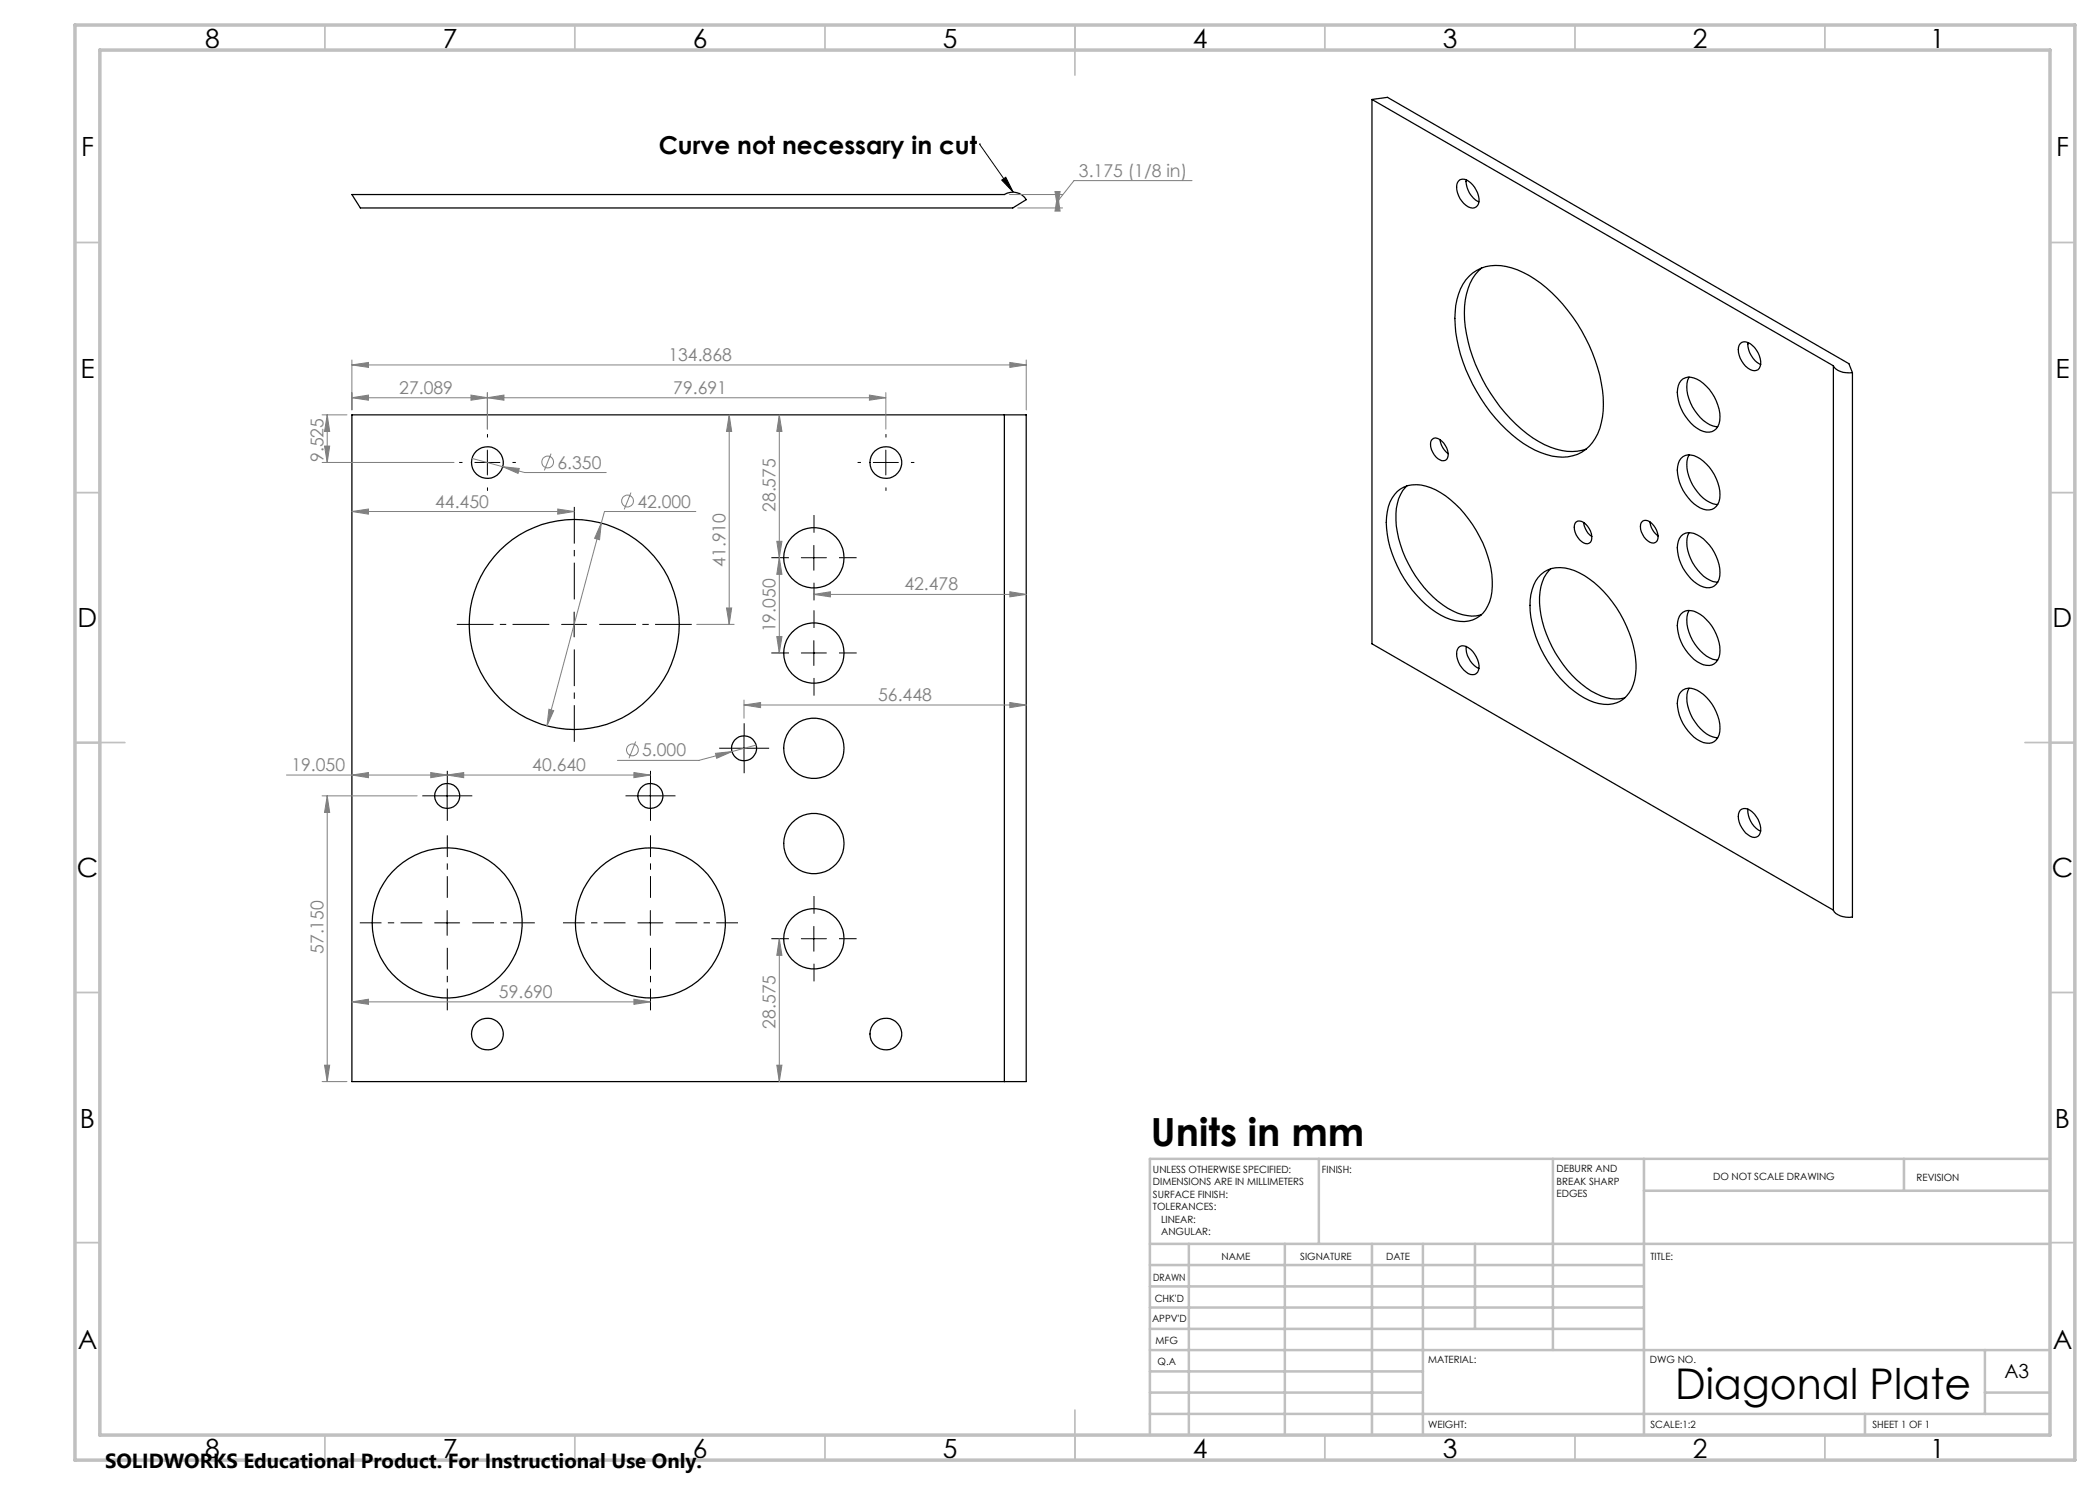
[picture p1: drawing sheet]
<svg xmlns="http://www.w3.org/2000/svg" width="420mm" height="297mm" viewBox="0 0 420 297" stroke-linecap="round" stroke-linejoin="round" font-family="sans-serif">
<g fill="none" stroke="#000" stroke-width=".25">
<path d="M274.4 19.9l3.1-.4 92.3 53.2 .7 1.8M274.4 19.9l92.3 53.3M274.4 19.9v108.9l92.3 53.2M70.4 38.9h130.5a3.2 3.2 0 0 1 4.3 1l-2.6 1.7h-130.5zM291.7 36.2a1.68 1.68 0 0 1 2.4 .3 4.5 4.5 0 0 1 1.6 4.2 1.42 1.42 0 0 1-2.5 .4 4.5 4.5 0 0 1-1.7-4.6zM293.2 36a4.7 4.7 0 0 0 2.6 4.4M293.8 55.2a8 8 0 0 1 8.6-1.6 23.8 23.8 0 0 1 11.2 8.5 32.3 32.3 0 0 1 7.1 18.7 11.2 11.2 0 0 1-3.6 9.1 8.7 8.7 0 0 1-8.9 .6 26.8 26.8 0 0 1-12-10.8 29.6 29.6 0 0 1-5.2-17.3 11.2 11.2 0 0 1 2.8-7.2zM296.3 53.6a11 11 0 0 0-3.4 9 32.7 32.7 0 0 0 14.8 25.7 11.5 11.5 0 0 0 9.6 1.5M336.2 76.1a2.52 2.52 0 0 1 3.2-.3 9 9 0 0 1 4.6 8.3 2.48 2.48 0 0 1-4 1.9 9 9 0 0 1-4.5-8.3l.4-1.1zM337.8 75.4a5.8 5.8 0 0 0 .3 5.2 7.9 7.9 0 0 0 5.1 4.7h.3M348.1 68.7a1.68 1.68 0 0 1 2.3 .4 4.5 4.5 0 0 1 1.6 4.2 1.3 1.3 0 0 1-2 .6 4.4 4.4 0 0 1-2.2-4.9zM349.6 68.5a4.9 4.9 0 0 0 2.5 4.4"/>
<path d="M366.7 73.2a3.7 3.7 0 0 0 3.8 1.3M366.7 73.2v108.8M370.5 74.5v108.9a3.6 3.6 0 0 1-3.8-1.4M200.9 83h4.3v133.3h-4.3M200.9 83v133.3M200.9 83h-130.5v133.3h130.5M279.5 98.3a6.3 6.3 0 0 1 6.6-.8 21.2 21.2 0 0 1 10.5 11.1 18.1 18.1 0 0 1 1.6 10.8 5.7 5.7 0 0 1-5.3 4.9 11.6 11.6 0 0 1-7.7-3.4 24 24 0 0 1-8-16.4 8.5 8.5 0 0 1 2.3-6.2zM281.4 97.2a8.3 8.3 0 0 0-2.2 6.8 23.6 23.6 0 0 0 10.3 17.6 8.6 8.6 0 0 0 6.8 1.4M286.3 88a1.27 1.27 0 0 1 2.1 .2 3.1 3.1 0 0 1 .9 3.7 1.49 1.49 0 0 1-2.1-.5l-.4-.5a2.95 2.95 0 0 1-.5-2.9zM288 87.9v.1a4.2 4.2 0 0 0 1.6 2.7M336.2 91.7a2.52 2.52 0 0 1 3.2-.3 9 9 0 0 1 4.6 8.3 2.48 2.48 0 0 1-4 1.9 9 9 0 0 1-4.5-8.3l.4-1.2zM337.8 91a5.8 5.8 0 0 0 .3 5.1 7.9 7.9 0 0 0 5.1 4.8h.3"/>
<path d="M308.2 114.9a6.2 6.2 0 0 1 6.7-.8 21.6 21.6 0 0 1 10.9 12.4 14.7 14.7 0 0 1 .5 11.3 5.7 5.7 0 0 1-7.5 2.7 20.5 20.5 0 0 1-10.6-10.7 17.5 17.5 0 0 1-1.8-11.9 6.1 6.1 0 0 1 1.8-3zM310.1 113.8a8.5 8.5 0 0 0-2.2 6.8 23.6 23.6 0 0 0 10.3 17.6 8.2 8.2 0 0 0 6.8 1.4M315.2 104.4a1.73 1.73 0 0 1 2.3 .8 2.99 2.99 0 0 1 .6 3.2 1.49 1.49 0 0 1-2.2-.5 2.83 2.83 0 0 1-.7-3.5zM316.8 104.5l.2 1.2a3.2 3.2 0 0 0 1.4 1.6M328.5 104.2a1.7 1.7 0 0 1 2.2 .9 2.99 2.99 0 0 1 .6 3.2 1.49 1.49 0 0 1-2.2-.5l-.3-.4a2.61 2.61 0 0 1-.3-3.2zM330 104.4v.1a4.1 4.1 0 0 0 1.6 2.7M336.2 107.2a2.52 2.52 0 0 1 3.2-.2 9 9 0 0 1 4.6 8.2 2.48 2.48 0 0 1-4 2 9 9 0 0 1-4.5-8.3l.4-1.2zM337.8 106.5a5.8 5.8 0 0 0 .3 5.2 7.9 7.9 0 0 0 5.1 4.7h.3M291.7 129.5a1.77 1.77 0 0 1 2.4 .4 4.6 4.6 0 0 1 1.6 4.2 1.39 1.39 0 0 1-1.1 .9 1.39 1.39 0 0 1-1.4-.6 4.4 4.4 0 0 1-1.7-4.5zM293.2 129.3a4.8 4.8 0 0 0 2.6 4.4M336.2 122.8a2.52 2.52 0 0 1 3.2-.3 9 9 0 0 1 4.6 8.3 2.46 2.46 0 0 1-4 1.9 8.9 8.9 0 0 1-4.5-8.3l.4-1.1zM336.2 138.4a2.76 2.76 0 0 1 3.8 0 9.2 9.2 0 0 1 4 7.9 2.46 2.46 0 0 1-4 1.9 8.9 8.9 0 0 1-4.5-8.2l.4-1.2z"/>
<path d="M337.8 122.1a5.8 5.8 0 0 0 .3 5.1 7.9 7.9 0 0 0 5.1 4.8h.3M337.8 137.7a6.7 6.7 0 0 0 1.2 6.7 6.1 6.1 0 0 0 4.5 3.2M348.1 162a1.77 1.77 0 0 1 2.3 .4 4.6 4.6 0 0 1 1.6 4.2 1.39 1.39 0 0 1-1.1 .9 1.39 1.39 0 0 1-1.3-.6 4.4 4.4 0 0 1-1.8-4.5zM349.6 161.8a4.8 4.8 0 0 0 2.5 4.4"/>
<circle cx="97.5" cy="92.5" r="3.2"/>
<circle cx="177.2" cy="92.5" r="3.2"/>
<circle cx="162.8" cy="111.6" r="6"/>
<circle cx="114.8" cy="124.9" r="21"/>
<circle cx="162.8" cy="130.6" r="6"/>
<circle cx="89.4" cy="159.2" r="2.51"/>
<circle cx="130.1" cy="159.2" r="2.51"/>
<circle cx="148.8" cy="149.7" r="2.51"/>
<circle cx="162.8" cy="149.7" r="6"/>
<circle cx="162.8" cy="168.7" r="6"/>
<circle cx="89.4" cy="184.6" r="15"/>
<circle cx="130.1" cy="184.6" r="15"/>
<circle cx="162.8" cy="187.8" r="6"/>
<circle cx="97.5" cy="206.8" r="3.2"/>
<circle cx="177.2" cy="206.8" r="3.2"/>
</g>
<g fill="none" stroke="#808080" stroke-width=".2">
<path d="M201.9 38.9h10.6M211 38.3h1l-.5 3.3zM211.5 38.9l.5 3.3h-1zM211.5 38.9v2.7M238.4 36.1h-23.6l-3.3 4.1M203.6 41.6h8.9M70.4 73l3.3-.5v1zM70.4 79.5l3.3-.5v1zM70.4 79.5h106.8M70.4 72v10M70.4 73h134.8M94.2 79l3.3 .5-3.3 .5z"/>
<path d="M97.5 79.5l3.3-.5v1zM97.5 78.5v7.3M173.9 79l3.3 .5-3.3 .5zM177.2 78.5v7.3M202 72.5l3.2 .5-3.2 .5zM205.2 72v10M64.4 83h5M64.4 92.5h26.4M64.9 89.2h1l-.5 3.3zM65.4 83l.5 3.3h-1zM65.4 83v9.5M94.4 91.7l6.1 1.6"/>
<path d="M100.5 93.3l3.4 .4-.3 1zM100.5 93.3l4.4 1.2h16.3M110.2 90.7l-1.3 3.4M126.2 98.5l-1.4 3.4M145.8 83l.5 3.3h-1zM145.8 83v41.9M155.9 83l.5 3.3h-1zM155.9 83v47.6M70.4 102.3l3.3-.5v1zM70.4 102.3h44.4M111.5 101.8l3.3 .5-3.3 .5zM120.3 104.6l-.4 3.3-1-.2z"/>
<path d="M120.3 104.6l-10.9 40.6M139.2 102.3h-18.3l-.6 2.3M155.4 108.3h1l-.5 3.2zM155.9 111.5l.5 3.4h-1zM162.8 118.9l3.3-.5v1zM162.8 118.9h42.4M202 118.4l3.2 .5-3.2 .5zM139.3 124.9h7.5M145.3 121.6h1l-.5 3.3zM155.4 127.3h1l-.5 3.3zM57.3 155h72.8M64.4 159.2h19"/>
<path d="M65.4 159.2l.5 3.3h-1zM65.4 159.2v57.1M70.4 155l3.3-.5v1zM86.1 154.5l3.3 .5-3.3 .5zM89.4 155l3.3-.5v1zM109.8 141.8l.9 .3-1.3 3.1zM126.8 154.5l3.3 .5-3.3 .5zM127.1 148.3l-1.3 3.4M143.1 150.7l3.3-.4-3.1 1.4zM146.4 150.3l-6.6 1.8h-16.3M148.8 141l3.3-.5v1zM148.8 140v3.6"/>
<path d="M148.8 141h56.4M151.2 149l-4.8 1.3M202 140.5l3.2 .5-3.2 .5zM126.8 199.8l3.3 .6-3.3 .5zM155.9 187.7l.5 3.4h-1zM155.9 187.7v28.6M64.4 216.3h5M64.9 213h1l-.5 3.3zM70.4 200.4l3.3-.6v1.1zM70.4 200.4h59.7M155.4 213h1l-.5 3.3z"/>
<circle cx="109.5" cy="92.4" r="1.17"/>
<circle cx="125.5" cy="100.2" r="1.17"/>
<circle cx="126.5" cy="150" r="1.17"/>
</g>
<g fill="none" stroke="#000" stroke-width=".2">
<path d="M195.9 28.8h.1M195.9 28.8l6.7 9.6M200.3 36l.9-.5 1.4 2.9zM95 92.5h5M97.5 90v5M174.7 92.5h5M177.2 90v5M160.3 111.5h5M162.8 109.1v4.9M112.3 124.9h5M114.8 122.4v5M160.3 130.6h5"/>
<path d="M162.8 128.1v5M86.9 159.2h5M89.4 156.7v5M127.6 159.2h5M130.1 156.7v5M146.3 149.6h5M148.8 147.2v4.9M86.9 184.6h5M89.4 182.1v5M127.6 184.6h5M130.1 182.1v5M160.3 187.7h5"/>
<path d="M162.8 185.3v4.9"/>
</g>
<path d="M89.5 179.6v-12.5M130.1 179.6v-12.5M84.5 184.6h-12.5M89.5 189.6v12.5M94.5 184.6h12.5M125.1 184.6h-12.5M130.1 189.6v12.5M135.1 184.6h12.5" fill="none" stroke="#000" stroke-width=".2" stroke-dasharray="15.2 1.3 1.3 1.3" stroke-dashoffset="10.9" stroke-linecap="butt"/>
<path d="M114.9 119.9v-18.5M109.9 124.9h-18.5M114.9 129.9v18.5M119.9 124.9h18.5" fill="none" stroke="#000" stroke-width=".2" stroke-dasharray="15.2 1.3 1.3 1.3" stroke-dashoffset="7.9" stroke-linecap="butt"/>
<g fill="none" stroke="#000" stroke-width=".2" stroke-dasharray="15.2 1.3 1.3 1.3" stroke-linecap="butt">
<path d="M92.5 92.5h-.7M97.5 87.5v-.7M97.5 97.5v.7M102.5 92.5h.7M172.2 92.5h-.7M177.2 87.5v-.7M177.2 97.5v.7M182.2 92.5h.7M157.8 111.5h-3.5M162.8 106.5v-3.5M162.8 116.5v3.6M167.8 111.5h3.5"/>
<path d="M157.8 130.6h-3.5M162.8 125.6v-3.5M162.8 135.6v3.5M167.8 130.6h3.5M87 159.2h-2.5M89.5 156.7v-2.5M92 159.2h2.5M127.6 159.2h-2.5M130.1 156.7v-2.5M132.6 159.2h2.5M146.3 149.6h-2.5M148.8 147.1v-2.5"/>
<path d="M148.8 152.1v2.5M151.3 149.6h2.5M89.5 161.7v2.5M130.1 161.7v2.5M157.8 187.7h-3.5M162.8 182.7v-3.5M162.8 192.7v3.6M167.8 187.7h3.5"/>
</g>
<g fill="none" stroke="#c0c0c0" stroke-width=".35">
<path d="M65 5v5M115 5v5M165 5v5M215 5v10M265 5v5M315 5v5M365 5v5M15 48.5h5M410 48.5h5M15 98.5h5M410 98.5h5M15 148.5h10"/>
<path d="M405 148.5h10M15 198.5h5M410 198.5h5M15 248.5h5M410 248.5h5M65 287v5M115 287v5M165 287v5M215 282v10M265 287v5M315 287v5M365 287v5"/>
</g>
<g fill="none" stroke="#c0c0c0" stroke-width=".5">
<path d="M263.8 231.8v17M310.6 231.8v38.2M328.8 231.8v55.2M328.8 238.2h81.2M380.8 231.8v6.4M410 231.8h-180v55.2M230 248.8h180M230 257.3h98.8M230 253h98.8M237.8 248.8v38.2M257 248.8v38.2M274.4 248.8v38.2"/>
<path d="M284.6 248.8v38.2M295 248.8v17M230 265.8h98.8M230 261.5h98.8M230 278.5h54.6M230 274.3h54.6M230 270h180M397 278.5h13M397 270v12.8M230 282.8h180M373 282.8v4.2"/>
</g>
<path d="M15 5h400v287h-400zM20 10h390v277h-390z" fill="none" stroke="#c0c0c0" stroke-width=".7"/>
<path d="M200.3 36l.9-.5 1.4 2.9z" fill="#000"/>
<g fill="#808080">
<path d="M202 118.4l3.2 .5-3.2 .5zM162.8 118.9l3.3-.5v1zM86.1 154.5l3.3 .5-3.3 .5zM70.4 155l3.3-.5v1z"/>
<path d="M109.8 141.8l-.4 3.4 1.3-3.1zM120.3 104.6l-1.4 3.1 1 .2zM100.5 93.3l3.1 1.4 .3-1zM143.1 150.7l.2 1 3.1-1.4zM211.5 38.9l.5 3.3h-1zM211 38.3h1l-.5 3.3z"/>
<path d="M89.4 155l3.3-.5v1zM126.8 154.5l3.3 .5-3.3 .5z"/>
<path d="M97.5 79.5l3.3-.5v1zM173.9 79l3.3 .5-3.3 .5z"/>
<path d="M65.4 83l.5 3.3h-1zM64.9 89.2h1l-.5 3.3zM145.8 83l.5 3.3h-1zM145.3 121.6h1l-.5 3.3zM155.9 83l.5 3.3h-1zM155.4 108.3h1l-.5 3.2zM155.9 187.7l.5 3.4h-1zM155.4 213h1l-.5 3.3zM155.9 111.5l.5 3.4h-1zM155.4 127.3h1l-.5 3.3zM65.4 159.2l.5 3.3h-1zM64.9 213h1l-.5 3.3z"/>
<path d="M70.4 200.4l3.3-.6v1.1zM126.8 199.8l3.3 .6-3.3 .5zM70.4 73l3.3-.5v1zM202 72.5l3.2 .5-3.2 .5zM70.4 79.5l3.3-.5v1zM94.2 79l3.3 .5-3.3 .5zM70.4 102.3l3.3-.5v1zM111.5 101.8l3.3 .5-3.3 .5zM148.8 141l3.3-.5v1zM202 140.5l3.2 .5-3.2 .5z"/>
</g>
<text font-size="8.5" x="335" y="279.7">Diagonal Plate</text>
<text font-size="7.8" x="230.2" y="229.1">Units in mm</text>
<g font-size="5.3">
<text x="41" y="9.5">8</text>
<text x="88.5" y="9.5">7</text>
<text x="138.5" y="9.5">6</text>
<text x="188.5" y="9.5">5</text>
<text x="238.5" y="9.5">4</text>
<text x="288.5" y="9.5">3</text>
<text x="338.5" y="9.5">2</text>
<text x="386" y="9.5">1</text>
<text x="16.2" y="31.2">F</text>
<text x="411.2" y="31.2">F</text>
<text x="16.1" y="75.5">E</text>
<text x="411.1" y="75.5">E</text>
<text x="15.5" y="125.5">D</text>
<text x="410.5" y="125.5">D</text>
<text x="15.4" y="175.5">C</text>
<text x="410.4" y="175.5">C</text>
<text x="16" y="225.5">B</text>
<text x="411" y="225.5">B</text>
<text x="15.5" y="269.7">A</text>
<text x="410.5" y="269.7">A</text>
<text x="41" y="291.5">8</text>
<text x="88.5" y="291.5">7</text>
<text x="138.5" y="291.5">6</text>
<text x="188.5" y="291.5">5</text>
<text x="238.5" y="291.5">4</text>
<text x="288.5" y="291.5">3</text>
<text x="338.5" y="291.5">2</text>
<text x="386" y="291.5">1</text>
</g>
<text font-size="4.9" x="131.7" y="30.7">Curve not necessary in cut</text>
<text font-size="4.1" x="21" y="293.7">SOLIDWORKS Educational Product. For Instructional Use Only.</text>
<text font-size="3.9" x="400.9" y="275.5">A3</text>
<g font-size="3.5" fill="#808080">
<text x="215.8" y="35.3">3.175 (1/8 in)</text>
<text x="133.7" y="72.2">134.868</text>
<text x="79.9" y="78.8">27.089</text>
<text x="134.7" y="78.8">79.691</text>
<text x="64.7" y="92.4" transform="rotate(-90 64.7 92.4)">9.525</text>
<text x="111.5" y="93.7">6.350</text>
<text x="87" y="101.5">44.450</text>
<text x="127.5" y="101.5">42.000</text>
<text x="155.1" y="102.4" transform="rotate(-90 155.1 102.4)">28.575</text>
<text x="145.1" y="113.3" transform="rotate(-90 145.1 113.3)">41.910</text>
<text x="180.9" y="118.1">42.478</text>
<text x="155.1" y="126.5" transform="rotate(-90 155.1 126.5)">19.050</text>
<text x="175.6" y="140.2">56.448</text>
<text x="58.3" y="154.2">19.050</text>
<text x="106.5" y="154.2">40.640</text>
<text x="128.4" y="151.3">5.000</text>
<text x="64.7" y="190.8" transform="rotate(-90 64.7 190.8)">57.150</text>
<text x="99.8" y="199.6">59.690</text>
<text x="155.1" y="205.7" transform="rotate(-90 155.1 205.7)">28.575</text>
</g>
<g font-size="2">
<text x="230.6" y="234.6">UNLESS OTHERWISE SPECIFIED:</text>
<text x="230.6" y="237.1">DIMENSIONS ARE IN MILLIMETERS</text>
<text x="230.6" y="239.6">SURFACE FINISH:</text>
<text x="264.4" y="234.6">FINISH:</text>
<text x="311.3" y="234.5">DEBURR AND</text>
<text x="311.3" y="237">BREAK SHARP</text>
<text x="311.3" y="239.5">EDGES</text>
<text x="342.6" y="236">DO NOT SCALE DRAWING</text>
<text x="383.3" y="236.2">REVISION</text>
<text x="230.6" y="242.1">TOLERANCES:</text>
<text x="232.2" y="244.6">LINEAR:</text>
<text x="232.2" y="247.1">ANGULAR:</text>
<text x="244.3" y="252">NAME</text>
<text x="260" y="251.9">SIGNATURE</text>
<text x="277.2" y="251.9">DATE</text>
<text x="330.1" y="251.9">TITLE:</text>
<text x="230.6" y="256.1">DRAWN</text>
<text x="230.9" y="260.3">CHK'D</text>
<text x="230.4" y="264.4">APPV'D</text>
<text x="231.1" y="268.8">MFG</text>
<text x="231.5" y="273">Q.A</text>
<text x="285.6" y="272.5">MATERIAL:</text>
<text x="330" y="272.5">DWG NO.</text>
<text x="285.6" y="285.5">WEIGHT:</text>
<text x="330.1" y="285.6">SCALE:1:2</text>
<text x="374.5" y="285.6">SHEET 1 OF 1</text>
</g>
</svg>
